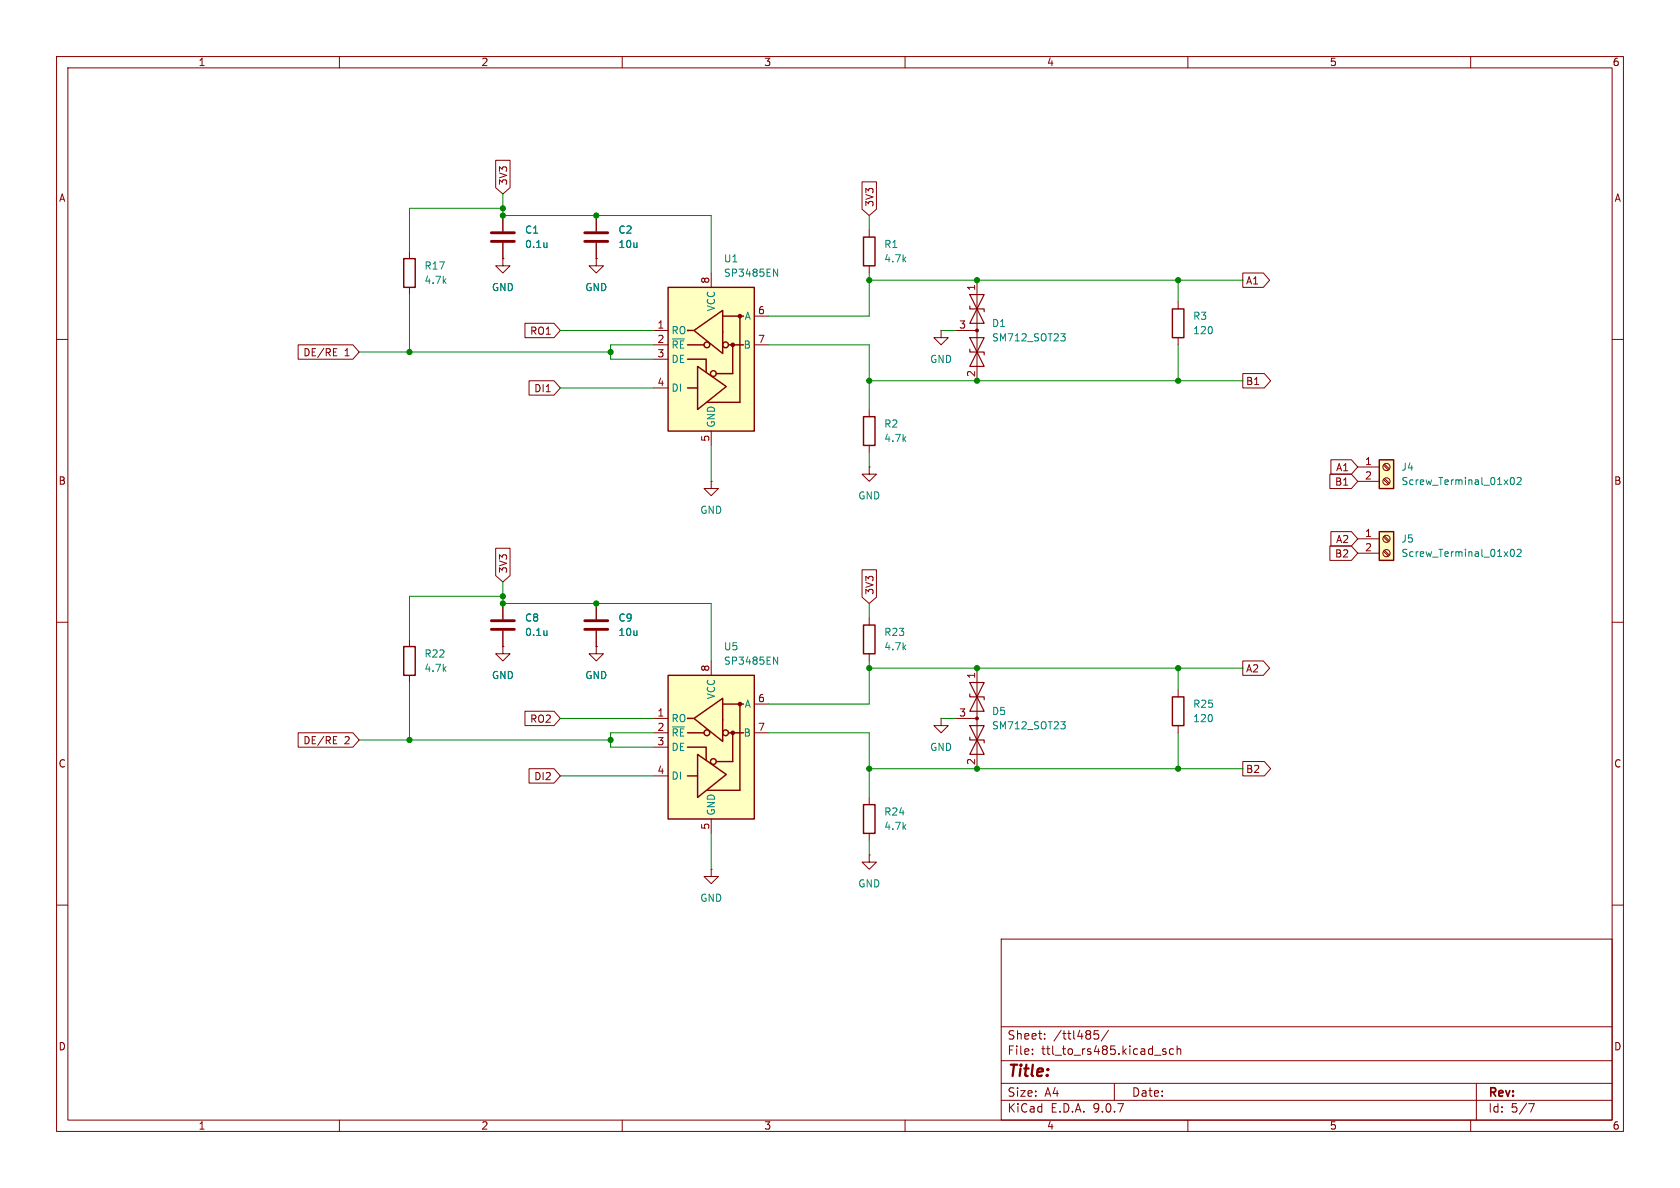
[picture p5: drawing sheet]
<svg xmlns="http://www.w3.org/2000/svg" width="297mm" height="210mm" viewBox="0 0 297 210" stroke-linecap="round" stroke-linejoin="round" font-family="sans-serif">
<path d="M0 0h297v210h-297z" fill="#fff" stroke="#fff" stroke-width=".18"/>
<g fill="none" stroke="#840000" stroke-width=".18">
<path d="M10 10h277v190h-277zM12 12h273v186h-273zM60 10v2M110 10v2M160 10v2M210 10v2M260 10v2M10 60h2M285 60h2M10 110h2M72.4 113v1.3M72.4 119.4v1.3"/>
<path d="M88.9 106.7v2.8M88.9 111.5v2.8M105.4 106.7v2.8M105.4 111.5v2.8M285 110h2M166.4 127v1.3h1.2l-1.2 1.2-1.3-1.2h1.3M166.4 127h.1M208.3 121.9v1.3M208.3 128.3v1.2M125.7 153.7v1.2h1.3l-1.3 1.3-1.2-1.3h1.2M125.7 153.7h.1M153.7 151.1v1.3h1.2l-1.2 1.3-1.3-1.3h1.3"/>
<path d="M153.7 151.1h.1M10 160h2M177 166h108v32h-108zM285 160h2M60 198v2M110 198v2M160 198v2M177 194.5h108M177 191.5h108M177 187.5h108M177 181.5h108M182.5 186.3v.1"/>
<path d="M182.5 185.5v.1M184.7 183.6v.1M184.7 182.8v.1M194.2 182.2h-.7l-.1 .7 .2-.1h.5l.1 .3v.5l-.2 .1-.6-.1M196 182.1l-1.3 2M197 191.5v3M206.1 185.5l-.4-.1-.2 .2 .1 .2 .5 .2v.3h-.6M207.5 185.5l-.5-.1-.3 .3v.4l.2 .2h.6M208.1 185.5l.2-.1 .4 .1v.9M208.1 184.9v1.5M210 198v2M260 198v2"/>
<path d="M261 191.5v6.5M270.2 195.1h1l-.6 1.5"/>
</g>
<path d="M86.9 109.7h4M86.9 111.3h4M103.4 109.7h4M103.4 111.3h4" fill="none" stroke="#840000" stroke-width=".51"/>
<path d="M71.4 114.3h2v5.1h-2zM207.3 123.2h2v5.1h-2z" fill="none" stroke="#840000" stroke-width=".25"/>
<path d="M96.7 111.5v.8M96.7 112.2l-.1 .1" fill="none" stroke="#008484" stroke-width=".18"/>
<path d="M118.1 119.4h15.2v25.4h-15.2z" fill="#ffffc2"/>
<g fill="none" stroke="#840000" stroke-width=".25">
<path d="M118.1 119.4h15.2v25.4h-15.2zM152.7 110.5h2v5.1h-2zM121.5 132.1h3.3v2.3M121.5 129.5h3M121.5 137.2h1.7M121.7 127h-.2h1.1M122.7 127l5.1-3.6v7.7zM123.3 133.4l5.1 3.5-5.1 4.1zM127.8 124.5h3.6M128.8 129.5h2.6M129.5 129.5v5.1h-2.9M130.8 124.5v15.2h-5.7"/>
<path d="M152.7 142.2h2v5.1h-2z"/>
<circle cx="125" cy="129.5" r=".51"/>
<circle cx="126.1" cy="134.6" r=".51"/>
<circle cx="128.3" cy="129.5" r=".51"/>
</g>
<g fill="#840000" stroke="#840000" stroke-width=".25">
<circle cx="129.5" cy="129.5" r=".28"/>
<circle cx="130.8" cy="124.5" r=".28"/>
</g>
<g fill="none" stroke="#840000" stroke-width=".18">
<path d="M166.4 58.4v1.3h1.2l-1.2 1.3-1.3-1.3h1.3M166.4 58.4h.1M168.9 58.4h3.8M172.7 49.5v17.8M105.4 114.3v1.3h1.3l-1.3 1.2-1.3-1.2h1.3M105.4 114.3h.1M125.7 116.8v2.6M153.7 109.2v1.3M153.7 115.6v1.2M172.7 118.1v17.8M115.6 127h2.5M115.6 129.5h2.5"/>
<path d="M115.6 132.1h2.5M115.6 137.2h2.5M133.3 129.5h2.6M133.3 124.5h2.6M168.9 127h3.8M125.7 144.8v2.5M153.7 141v1.2M153.7 147.3v1.3"/>
</g>
<path d="M187.5 59h.8l-.4 .5 .4 .1v.4l-.2 .3h-.4M136.8 116.1l.7 1.3v-1.3M187.5 127.6h.8l-.4 .5 .4 .1v.4l-.2 .2h-.4" fill="none" stroke="#008484" stroke-width=".18"/>
<path d="M171.4 52.1l2.6 5.1h-2.6l2.6-5.1zM171.4 54.1v.5h2.6v.5M171.4 59.7h2.6l-2.6 5.1h2.6zM171.4 61.7v.5h2.6v.5M171.4 120.7l2.6 5h-2.6l2.6-5zM171.4 122.7v.5h2.6v.5M171.4 128.3h2.6l-2.6 5.1h2.6zM171.4 130.3v.5h2.6v.5" fill="none" stroke="#840000" stroke-width=".2"/>
<g fill="#840000" stroke="#840000" stroke-width=".18">
<circle cx="172.7" cy="127" r=".25"/>
<circle cx="172.7" cy="58.4" r=".25"/>
</g>
<path d="M118.1 50.8h15.2v25.4h-15.2z" fill="#ffffc2"/>
<g fill="none" stroke="#840000" stroke-width=".25">
<path d="M118.1 50.8h15.2v25.4h-15.2zM121.7 58.4h-.2h1.1M122.7 58.4l5.1-3.5v7.6zM127.8 55.9h3.6M130.8 55.9v15.2h-5.7M152.7 41.9h2v5.1h-2zM207.3 54.6h2v5.1h-2zM121.5 63.5h3.3v2.3M121.5 61h3M121.5 68.6h1.7M123.3 64.8l5.1 3.5-5.1 4.1zM128.8 61h2.6"/>
<path d="M129.5 61v5h-2.9"/>
<circle cx="125" cy="61" r=".51"/>
<circle cx="126.1" cy="66" r=".51"/>
<circle cx="128.3" cy="61" r=".51"/>
</g>
<g fill="#840000" stroke="#840000" stroke-width=".25">
<circle cx="129.5" cy="61" r=".28"/>
<circle cx="130.8" cy="55.9" r=".28"/>
</g>
<g fill="none" stroke="#840000" stroke-width=".18">
<path d="M115.6 58.4h2.5M125.7 48.3v2.5M133.3 55.9h2.6M153.7 40.6v1.3M153.7 47v1.3M208.3 53.3v1.3M208.3 59.7v1.3M115.6 61h2.5M115.6 63.5h2.5M115.6 68.6h2.5M125.7 76.2v2.5M133.3 61h2.6"/>
<path d="M88.9 114.3v1.3h1.3l-1.3 1.2-1.3-1.2h1.3M88.9 114.3h.1"/>
</g>
<path d="M136.8 47.6l.7 1.2v-1.2" fill="none" stroke="#008484" stroke-width=".18"/>
<path d="M243.8 94h2.6v5.1h-2.6z" fill="#ffffc2"/>
<path d="M243.8 94h2.6v5.1h-2.6z" fill="none" stroke="#840000" stroke-width=".25"/>
<g fill="none" stroke="#840000" stroke-width=".18">
<path d="M240 95.3h3.8M240 97.8h3.8M244.6 94.9l.8 .9M244.6 97.5l.8 .8M244.8 94.7l.8 .9M244.8 97.3l.8 .8"/>
<circle cx="245.1" cy="97.8" r=".63"/>
<circle cx="245.1" cy="95.2" r=".63"/>
</g>
<path d="M267.1 97.2l.2-.1a.68 .68 0 0 1 .4 .6 .68 .68 0 0 1-.4 .7l-.2-.2-.1-.3zM268.2 97.2l.5-.1 .2 .4-.8 .9h.8" fill="none" stroke="#008484" stroke-width=".18"/>
<path d="M243.8 81.3h2.6v5.1h-2.6z" fill="#ffffc2"/>
<path d="M71.4 45.7h2v5.1h-2zM152.7 73.7h2v5h-2zM243.8 81.3h2.6v5.1h-2.6z" fill="none" stroke="#840000" stroke-width=".25"/>
<g fill="none" stroke="#840000" stroke-width=".18">
<path d="M87.6 28.3h2.6v4.9l-1.3 1.1-1.3-1.1zM88.9 38.1v2.8M105.4 38.1v2.8M152.4 32.1h2.5v4.9l-1.2 1.1-1.3-1.1zM72.4 44.5v1.2M72.4 50.8v1.3M88.9 45.7v1.3h1.3l-1.3 1.3-1.3-1.3h1.3M88.9 45.7h.1M88.9 42.9v2.8M92.8 57.1h5.1l1.2 1.3-1.2 1.3h-5.1zM105.4 45.7v1.3h1.3l-1.3 1.3-1.3-1.3h1.3M105.4 45.7h.1"/>
<path d="M105.4 42.9v2.8M219.7 48.3h3.6l1.2 1.2-1.2 1.3h-3.6zM52.7 61h9.7l1.1 1.2-1.1 1.3h-9.7zM58.9 62.9h.7M58.9 61.6h.7M93.5 67.3h4.4l1.2 1.3-1.2 1.3h-4.4zM153.7 72.4v1.3M153.7 78.7v1.3M219.7 66h3.8l1.1 1.3-1.1 1.3h-3.8zM87.6 96.9h2.6v4.9l-1.3 1.1-1.3-1.1zM125.7 85.1v1.3h1.3l-1.3 1.2-1.2-1.2h1.2M125.7 85.1h.1"/>
<path d="M153.7 82.6v1.2h1.2l-1.2 1.3-1.3-1.3h1.3M153.7 82.6h.1M235.1 83.8h3.8l1.1 1.3-1.1 1.3h-3.8zM235.1 96.5h3.8l1.1 1.3-1.1 1.3h-3.8zM235.3 94h3.6l1.1 1.3-1.1 1.2h-3.6zM235.3 81.3h3.6l1.1 1.3-1.1 1.2h-3.6zM240 82.6h3.8M240 85.1h3.8M244.6 82.2l.8 .9M244.6 84.8l.8 .8M244.8 82l.8 .9M244.8 84.6l.8 .8"/>
<path d="M88.9 114.3h.1M88.9 106.7v2.8M88.9 111.5v2.8M105.4 114.3h.1M105.4 106.7v2.8M105.4 111.5v2.8M152.4 100.7h2.5v4.9l-1.2 1.1-1.3-1.1zM219.7 116.8h3.6l1.2 1.3-1.2 1.3h-3.6zM52.7 129.5h9.7l1.1 1.3-1.1 1.3h-9.7zM58.9 131.5h.7M58.9 130.2h.7M92.8 125.7h5.1l1.2 1.3-1.2 1.3h-5.1z"/>
<path d="M93.5 135.9h4.4l1.2 1.3-1.2 1.2h-4.4zM219.7 134.6h3.8l1.1 1.3-1.1 1.3h-3.8z"/>
<circle cx="245.1" cy="85.1" r=".63"/>
<circle cx="245.1" cy="82.5" r=".63"/>
</g>
<path d="M96.7 42.9v.9M96.7 43.6l-.1 .1M267.1 84.5l.2-.1a.68 .68 0 0 1 .4 .6 .68 .68 0 0 1-.4 .7l-.2-.2-.1-.3zM268.2 84.5l.5-.1 .2 .4-.8 .9h.8M96.7 111.5v.8M96.7 112.2l-.1 .1" fill="none" stroke="#008484" stroke-width=".18"/>
<path d="M86.9 41.1h4M86.9 42.7h4M103.4 41.1h4M103.4 42.7h4" fill="none" stroke="#840000" stroke-width=".51"/>
<g fill="none" stroke="#008400" stroke-width=".18">
<path d="M88.9 34.3v3.8h36.8v10.2M88.9 36.8h-16.5v7.7M153.7 38.1v2.5M72.4 52.1v10.1M99.1 58.4h16.5M153.7 49.5h66M153.7 48.3v7.6h-17.8M166.4 58.4h2.5M208.3 49.5v3.8M63.5 62.2h44.4M99.1 68.6h16.5M115.6 61h-7.7v2.5h7.7"/>
<path d="M125.7 78.7v6.4M135.9 61h17.8v11.4M153.7 67.3h66M208.3 61v6.3M153.7 80v2.6M88.9 102.9v3.8h36.8v10.1M88.9 105.4h-16.5v7.6M153.7 106.7v2.5M153.7 116.8v7.7h-17.8M153.7 118.1h66M208.3 118.1v3.8M63.5 130.8h44.4"/>
<path d="M72.4 120.7v10.1M99.1 137.2h16.5M99.1 127h16.5M115.6 129.5h-7.7v2.6h7.7M135.9 129.5h17.8v11.5M153.7 135.9h66M166.4 127h2.5M208.3 129.5v6.4M125.7 147.3v6.4M153.7 148.6v2.5"/>
</g>
<g fill="#008400" stroke="#008400" stroke-width=".18">
<circle cx="172.7" cy="135.9" r=".46"/>
<circle cx="153.7" cy="135.9" r=".46"/>
<circle cx="153.7" cy="118.1" r=".46"/>
<circle cx="172.7" cy="118.1" r=".46"/>
<circle cx="208.3" cy="118.1" r=".46"/>
<circle cx="208.3" cy="135.9" r=".46"/>
<circle cx="105.4" cy="106.7" r=".46"/>
<circle cx="72.4" cy="130.8" r=".46"/>
<circle cx="88.9" cy="106.7" r=".46"/>
<circle cx="88.9" cy="105.4" r=".46"/>
<circle cx="107.9" cy="130.8" r=".46"/>
<circle cx="172.7" cy="49.5" r=".46"/>
<circle cx="172.7" cy="67.3" r=".46"/>
<circle cx="153.7" cy="67.3" r=".46"/>
<circle cx="208.3" cy="49.5" r=".46"/>
<circle cx="208.3" cy="67.3" r=".46"/>
<circle cx="153.7" cy="49.5" r=".46"/>
<circle cx="105.4" cy="38.1" r=".46"/>
<circle cx="88.9" cy="38.1" r=".46"/>
<circle cx="72.4" cy="62.2" r=".46"/>
<circle cx="107.9" cy="62.2" r=".46"/>
<circle cx="88.9" cy="36.8" r=".46"/>
</g>
<text font-size="2.8" fill="#840000" x="178" y="190.9">Title:</text>
<g font-size="2.1" fill="#840000">
<text x="178" y="184">Sheet:</text>
<text x="186.2" y="184">/ttl485/</text>
<text x="178" y="186.7">File:</text>
<text x="184.1" y="186.7">ttl_to_rs485.kicad_sch</text>
<text x="178" y="196.9">KiCad</text>
<text x="178" y="194.1">Size:</text>
<text x="184.7" y="194.1">A4</text>
<text x="185.7" y="196.9">E.D.A.</text>
<text x="193.3" y="196.9">9.0.7</text>
<text x="200" y="194.1">Date:</text>
<text x="263" y="194.3">Rev:</text>
<text x="263" y="196.9">Id:</text>
<text x="267.1" y="196.9">5/7</text>
</g>
<g font-size="1.8" fill="#840000">
<text x="35" y="11.9">1</text>
<text x="85" y="11.9">2</text>
<text x="135" y="11.9">3</text>
<text x="185" y="11.9">4</text>
<text x="235" y="11.9">5</text>
<text x="285" y="11.9">6</text>
<text x="10.3" y="35.9">A</text>
<text x="89.9" y="32.9" transform="rotate(-90 89.9 32.9)">3V3</text>
<text x="285.3" y="35.9">A</text>
<text x="154.6" y="36.7" transform="rotate(-90 154.6 36.7)">3V3</text>
<text x="125.5" y="50.2" transform="rotate(-90 125.5 50.2)">8</text>
<text x="172.5" y="51.5" transform="rotate(-90 172.5 51.5)">1</text>
<text x="220.2" y="50.5">A1</text>
<text x="93.6" y="59.4">RO1</text>
<text x="116.1" y="58.2">1</text>
<text x="133.9" y="55.6">6</text>
<text x="169.5" y="58.2">3</text>
<text x="53.5" y="63.2">DE/RE</text>
<text x="60.9" y="63.2">1</text>
<text x="116.1" y="60.7">2</text>
<text x="116.1" y="63.2">3</text>
<text x="133.9" y="60.7">7</text>
<text x="94.3" y="69.5">DI1</text>
<text x="116.1" y="68.3">4</text>
<text x="172.5" y="66.7" transform="rotate(-90 172.5 66.7)">2</text>
<text x="220.2" y="68.3">B1</text>
<text x="125.5" y="78.2" transform="rotate(-90 125.5 78.2)">5</text>
<text x="236.1" y="83.5">A1</text>
<text x="241.2" y="82.3">1</text>
<text x="10.3" y="85.9">B</text>
<text x="235.9" y="86">B1</text>
<text x="241.2" y="84.8">2</text>
<text x="285.3" y="85.9">B</text>
<text x="241.2" y="95">1</text>
<text x="89.9" y="101.4" transform="rotate(-90 89.9 101.4)">3V3</text>
<text x="235.9" y="98.7">B2</text>
<text x="236.1" y="96.2">A2</text>
<text x="241.2" y="97.5">2</text>
<text x="154.6" y="105.3" transform="rotate(-90 154.6 105.3)">3V3</text>
<text x="125.5" y="118.8" transform="rotate(-90 125.5 118.8)">8</text>
<text x="220.2" y="119.1">A2</text>
<text x="133.9" y="124.2">6</text>
<text x="172.5" y="120.1" transform="rotate(-90 172.5 120.1)">1</text>
<text x="53.5" y="131.8">DE/RE</text>
<text x="60.9" y="131.8">2</text>
<text x="93.6" y="128">RO2</text>
<text x="116.1" y="126.7">1</text>
<text x="116.1" y="129.3">2</text>
<text x="116.1" y="131.8">3</text>
<text x="133.9" y="129.3">7</text>
<text x="169.5" y="126.7">3</text>
<text x="10.3" y="135.9">C</text>
<text x="116.1" y="136.9">4</text>
<text x="172.5" y="135.3" transform="rotate(-90 172.5 135.3)">2</text>
<text x="220.2" y="136.8">B2</text>
<text x="285.3" y="135.9">C</text>
<text x="94.3" y="138.1">DI2</text>
<text x="125.5" y="146.8" transform="rotate(-90 125.5 146.8)">5</text>
<text x="10.3" y="185.9">D</text>
<text x="285.3" y="185.9">D</text>
<text x="35" y="199.9">1</text>
<text x="85" y="199.9">2</text>
<text x="135" y="199.9">3</text>
<text x="185" y="199.9">4</text>
<text x="235" y="199.9">5</text>
<text x="285" y="199.9">6</text>
</g>
<g font-size="1.8" fill="#008484">
<text x="92.7" y="41.5">C1</text>
<text x="109.2" y="41.5">C2</text>
<text x="74.9" y="47.9">R17</text>
<text x="92.7" y="44">0.1u</text>
<text x="109.2" y="44">10u</text>
<text x="127.9" y="46.6">U1</text>
<text x="156.2" y="44">R1</text>
<text x="156.2" y="46.6">4.7k</text>
<text x="74.9" y="50.4">4.7k</text>
<text x="86.9" y="51.7">GND</text>
<text x="103.4" y="51.7">GND</text>
<text x="127.9" y="49.1">SP3485EN</text>
<text x="118.6" y="59.3">RO</text>
<text x="126.6" y="55.1" transform="rotate(-90 126.6 55.1)">VCC</text>
<text x="131.6" y="56.7">A</text>
<text x="175.3" y="58">D1</text>
<text x="210.8" y="56.7">R3</text>
<text x="210.8" y="59.3">120</text>
<text x="118.6" y="61.8">~{RE}</text>
<text x="118.6" y="64.4">DE</text>
<text x="131.4" y="61.8">B</text>
<text x="164.3" y="64.4">GND</text>
<text x="175.3" y="60.6">SM712_SOT23</text>
<text x="118.6" y="69.4">DI</text>
<text x="126.6" y="75.7" transform="rotate(-90 126.6 75.7)">GND</text>
<text x="156.2" y="75.8">R2</text>
<text x="156.2" y="78.3">4.7k</text>
<text x="247.7" y="83.4">J4</text>
<text x="151.6" y="88.5">GND</text>
<text x="247.7" y="86">Screw_Terminal_01x02</text>
<text x="123.7" y="91">GND</text>
<text x="247.7" y="96.1">J5</text>
<text x="247.7" y="98.7">Screw_Terminal_01x02</text>
<text x="92.7" y="110.1">C8</text>
<text x="92.7" y="112.6">0.1u</text>
<text x="109.2" y="110.1">C9</text>
<text x="109.2" y="112.6">10u</text>
<text x="156.2" y="112.6">R23</text>
<text x="74.9" y="119">4.7k</text>
<text x="74.9" y="116.4">R22</text>
<text x="127.9" y="115.2">U5</text>
<text x="127.9" y="117.7">SP3485EN</text>
<text x="156.2" y="115.2">4.7k</text>
<text x="86.9" y="120.2">GND</text>
<text x="103.4" y="120.2">GND</text>
<text x="126.6" y="123.7" transform="rotate(-90 126.6 123.7)">VCC</text>
<text x="131.6" y="125.3">A</text>
<text x="210.8" y="125.3">R25</text>
<text x="118.6" y="127.9">RO</text>
<text x="118.6" y="130.4">~{RE}</text>
<text x="131.4" y="130.4">B</text>
<text x="175.3" y="126.6">D5</text>
<text x="175.3" y="129.1">SM712_SOT23</text>
<text x="210.8" y="127.9">120</text>
<text x="118.6" y="132.9">DE</text>
<text x="164.3" y="132.9">GND</text>
<text x="118.6" y="138">DI</text>
<text x="126.6" y="144.3" transform="rotate(-90 126.6 144.3)">GND</text>
<text x="156.2" y="146.9">4.7k</text>
<text x="156.2" y="144.4">R24</text>
<text x="123.7" y="159.6">GND</text>
<text x="151.6" y="157.1">GND</text>
</g>
</svg>
